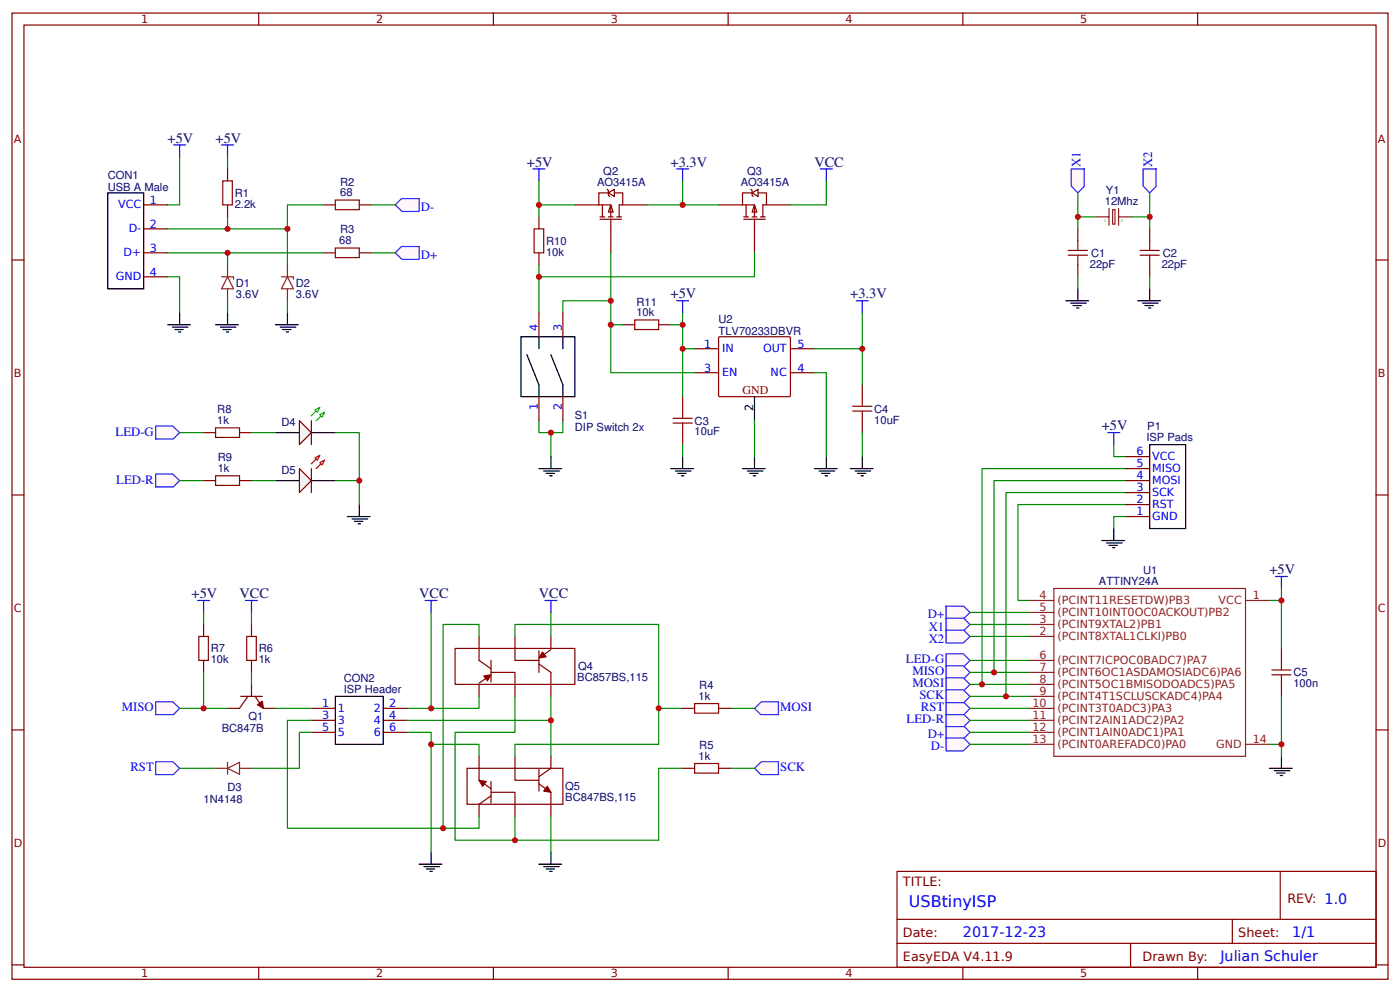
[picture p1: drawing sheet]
<svg xmlns="http://www.w3.org/2000/svg" width="309mm" height="219mm" viewBox="0 0 309 219" stroke-linecap="round" stroke-linejoin="round" font-family="sans-serif">
<g fill="none" stroke="#800" stroke-width=".26">
<path d="M2.6 2.9h304.1v213.2h-304.1zM5.3 5.5h298.7v208h-298.7zM57.1 2.9v2.6M109 2.9v2.6M160.9 2.9v2.6M212.7 2.9v2.6M264.6 2.9v2.6M2.6 57.4h2.7M238.1 50.5v2.7M238.1 58.4v2.7M254 50.5v2.7M254 58.4v2.7"/>
<path d="M304 57.4h2.7M2.6 109.2h2.7M304 109.2h2.7M2.6 161.1h2.7M304 161.1h2.7M198.2 192.3h105.8v21.2h-105.8zM282.8 192.3v10.6M2.6 213h2.7M57.1 213.5v2.6M109 213.5v2.6M160.9 213.5v2.6M198.2 202.9h105.8"/>
<path d="M198.2 208.2h105.8M212.7 213.5v2.6M249.8 208.2v5.3M264.6 213.5v2.6M272.3 202.9v5.3M304 213h2.7"/>
</g>
<g fill="none" stroke="#8d2323" stroke-width=".26">
<path d="M242.1 47.9h2.9M245 46v3.7M245.8 46.3h.5v3.2h-.5zM247.1 47.9h2.9M247.1 46v3.7M227.5 132.5h5.3M227.5 137.8h5.3M227.5 135.2h5.3M232.8 129.9h42.4v37h-42.4zM275.2 132.5h5.3M227.5 156.3h5.3M227.5 159h5.3"/>
<path d="M227.5 153.7h5.3M227.5 151.1h5.3M227.5 148.4h5.3M227.5 145.8h5.3M227.5 140.5h5.3M227.5 161.6h5.3M227.5 164.3h5.3M275.2 164.3h5.3"/>
</g>
<path d="M236 56.3h4.2M236 55.3h4.2M238.1 53.2v2.1M238.1 56.3v2.1M251.9 56.3h4.2M251.9 55.3h4.2M254 53.2v2.1M254 56.3v2.1" fill="none" stroke="#a00000" stroke-width=".26"/>
<path d="M39.7 34.6v10.6h-2.7M37 55.8h13.3v2.6M37 50.5h26.5v7.9M242.1 47.9h-4v2.6M250 47.9h4v2.6M37 61.1h2.7v7.9M50.3 66.4v2.6M63.5 66.4v2.6M238.1 61.1v2.6M254 61.1v2.6M283.1 129.9v2.6h-2.6M280.5 164.3h2.6v2.6" fill="none" stroke="#080" stroke-width=".26"/>
<g fill="none" stroke="#000" stroke-width=".26">
<path d="M37 71.7h5.1M38.1 72.2h3.4M38.6 72.7h1.9M39.4 73.3h.6M39.7 69v2.7M47.6 71.7h5.1M48.7 72.2h3.4M49.2 72.7h1.9M50 73.3h.5M50.3 69v2.7M60.9 71.7h5M61.9 72.2h3.5"/>
<path d="M62.4 72.7h1.9M63.2 73.3h.6M63.5 69v2.7M235.5 66.4h5M236.5 66.9h3.5M237.1 67.4h1.8M237.9 68h.5M238.1 63.7v2.7M251.4 66.4h5M252.4 66.9h3.5M252.9 67.4h1.9M253.7 68h.6"/>
<path d="M254 63.7v2.7M280.5 169.6h5M281.5 170.1h3.5M282 170.6h1.9M282.8 171.2h.6M283.1 166.9v2.7"/>
</g>
<path d="M38.4 32h2.6M39.7 32v2.6M281.8 127.2h2.6M283.1 127.2v2.7" fill="none" stroke="#00f" stroke-width=".26"/>
<g fill="#fefefe" stroke="#800" stroke-width=".26">
<path d="M134.9 45.2l.6 1.6h-1.1z"/>
<path d="M134.4 42.6l1.3-.8v1.6z"/>
</g>
<path d="M127 45.2h5.3M132.3 45.2h2.6v2.7M132.6 48.4h4.7M132.6 47.9h1M133.1 45.2v2.7M134.1 41.8l.3 .2v1.1l.3 .3M134.4 42.6h-2.1v2.6M134.4 47.9h1.1M134.9 48.4v7.4M135.7 42.6h1.9v2.6h-.8v2.7M136.3 47.9h1M137.6 45.2h5.3" fill="none" stroke="#800" stroke-width=".26"/>
<path d="M117.7 37.3h2.7M119.1 37.3v2.6" fill="none" stroke="#00f" stroke-width=".26"/>
<g fill="#fefefe" stroke="#800" stroke-width=".26">
<path d="M166.7 45.2l.5 1.6h-1z"/>
<path d="M166.2 42.6l1.3-.8v1.6z"/>
</g>
<g fill="none" stroke="#800" stroke-width=".26">
<path d="M71.4 45.2h2.7M71.4 55.8h2.7M79.4 45.2h2.6M79.4 55.8h2.6M158.7 45.2h5.3M164 45.2h2.7v2.7M164.3 48.4h4.8M164.3 47.9h1.1M164.8 45.2v2.7M165.9 41.8l.3 .2v1.1l.2 .3M166.2 42.6h-2.2v2.6M166.2 47.9h1"/>
<path d="M166.7 48.4v7.4M167.5 42.6h1.8v2.6h-.8v2.7M168 47.9h1.1M169.3 45.2h5.3M153.5 77h5.2M158.8 74.5l.2-.2 15.5 .1 .1 .2v12.8l-.2 .2-15.5-.1-.2-.2zM174.6 77h5.3M153.5 82.3h5.2M174.6 82.3h5.3M45 137.8v2.7M55.6 137.8v2.7M45 145.8v2.6"/>
<path d="M53.2 153.7h4.7M54.8 153.7l-1.9 2.6h-2.6M55.6 145.8v2.6M55.6 151.1v2.6M56.4 153.7l1.8 2.6h2.7M68.8 156.3h5.3M68.8 159h5.3M84.7 156.3h5.3M84.7 159h5.3M68.8 161.6h5.3M84.7 161.6h5.3"/>
</g>
<g fill="none" stroke="#000" stroke-width=".26">
<path d="M60.9 95.5h5.2M68.8 95.5h5.3M166.7 87.6v5.2M119.1 103.4h5M120.1 104h3.5M120.6 104.5h1.9M121.4 105h.6M121.7 100.8v2.6M164 103.4h5.1M165.1 104h3.4M165.6 104.5h1.9M166.4 105h.6"/>
<path d="M166.7 100.8v2.6M179.9 103.4h5M181 104h3.4M181.5 104.5h1.9M182.3 105h.5M182.6 100.8v2.6M74.1 153.7h10.6v10.6h-10.6z"/>
</g>
<g fill="none" stroke="#080" stroke-width=".26">
<path d="M50.3 34.6v2.7M119.1 39.9v5.3h7.9M150.8 39.9v5.3M182.6 39.9v5.3h-8M50.3 55.8h21.1M50.3 47.9v2.6M71.4 45.2h-7.9v5.3M134.9 55.8v10.6h-10.5v2.6M142.9 45.2h15.8M166.7 55.8v5.3h-47.6v7.9M150.8 69v8h2.7M190.5 69v8h-10.6"/>
<path d="M119.1 92.8v2.7h2.6v5.3M166.7 92.8v8M179.9 82.3h2.7v18.5M248.7 111.4h-23.8v21.1h2.6M248.7 108.7h-26.5v45M248.7 103.4h-31.7v47.7M45 135.2v2.6M55.6 135.2v2.6M55.6 148.4v2.7"/>
</g>
<g fill="none" stroke="#00f" stroke-width=".26">
<path d="M48.9 32h2.7M50.3 32v2.6M149.5 37.3h2.6M150.8 37.3v2.6M181.2 37.3h2.7M182.6 37.3v2.6M149.5 66.4h2.6M150.8 66.4v2.6M189.2 66.4h2.6M190.5 66.4v2.6M244.7 95.5h2.7M246.1 95.5v2.6"/>
<path d="M43.7 132.5h2.6M45 132.5v2.7M54.2 132.5h2.7M55.6 132.5v2.7"/>
</g>
<g fill="none" stroke="#8d2323" stroke-width=".26">
<path d="M50.3 58.4v2.7M63.5 58.4v2.7M48.9 61.1h1.4M50.3 61.1h1.3v.5M50.3 61.1l1.3 2.6h-2.7zM50.3 63.7v2.7M62.2 61.1h1.3M63.5 61.1h1.3v.5M63.5 61.1l1.3 2.6h-2.6zM63.5 63.7v2.7M47.6 169.6h2.7M50.3 168.2v2.7"/>
<path d="M50.3 169.6l2.6-1.4v2.7zM52.9 169.6h2.7"/>
</g>
<path d="M56.9 155.5l1-.7 .3 1.5z" fill="#800" stroke="#800" stroke-width=".26"/>
<path d="M74.1 54.7h5.3v2.2h-5.3zM74.1 44.2h5.3v2.1h-5.3zM43.9 140.5h2.1v5.3h-2.1zM54.5 140.5h2.1v5.3h-2.1z" fill="none" stroke="#a00000" stroke-width=".26"/>
<path d="M66.1 92.8l2.7 2.7-2.7 2.6z" fill="#efefef" stroke="#800" stroke-width=".26"/>
<path d="M70.6 89.9l-1.8 1.9M71.7 91l-1.9 1.8" fill="none" stroke="#0f0" stroke-width=".26"/>
<g fill="#efefef" stroke="#0f0" stroke-width=".26">
<path d="M70.6 91.5l1.1-.5-.5 1z"/>
<path d="M69.6 90.5l1-.6-.5 1.1z"/>
</g>
<path d="M68.8 92.8v5.3" fill="none" stroke="#800" stroke-width=".26"/>
<path d="M60.9 106.1h5.2M68.8 106.1h5.3" fill="none" stroke="#000" stroke-width=".26"/>
<path d="M66.1 103.4l2.7 2.7-2.7 2.6z" fill="#efefef" stroke="#800" stroke-width=".26"/>
<path d="M70.6 100.5l-1.8 1.9M71.7 101.6l-1.9 1.8" fill="none" stroke="#f00" stroke-width=".26"/>
<g fill="#efefef" stroke="#f00" stroke-width=".26">
<path d="M70.6 102.1l1.1-.5-.5 1z"/>
<path d="M69.6 101l1-.5-.5 1.1z"/>
</g>
<g fill="none" stroke="#800" stroke-width=".26">
<path d="M31.7 45.2h5.3M31.7 50.5h5.3M31.7 55.8h5.3M119.1 47.9v2.6M119.1 55.8v2.6M31.7 61.1h5.3M137.6 71.7h2.6M145.5 71.7h2.7M45 95.5h2.6M52.9 95.5h2.7M150.8 87.6v2.6M150.8 95.5v2.6"/>
<path d="M190.5 84.9v2.7M190.5 92.8v2.7M45 106.1h2.6M52.9 106.1h2.7M68.8 103.4v5.3M248.7 106.1h5.3M248.7 114h5.3M248.7 111.4h5.3M248.7 108.7h5.3M248.7 103.4h5.3M248.7 100.8h5.3M100.5 143.1h26.5v8h-26.5z"/>
<path d="M105.8 140.5v5.3l2.7 1.8M105.8 151.1v2.6M107.7 149.5l-1.9 1.3M108.5 148.4h5.3v5.3M108.5 145.8v4.7M113.8 140.5v5.3h5.3M119.1 143.6v4.8M119.1 146.6l2.6 1.8v5.3M121.7 140.5v2.6M121.7 143.4l-1.8 1.3M103.2 169.6h21.2v7.9h-21.2zM105.8 166.9v5.3l2.7 1.9"/>
<path d="M108.5 174.9h5.3v5.3M108.5 175.7l-2.7 1.8v2.7M108.5 172.5v4.7M113.8 166.9v5.3h5.3M119.1 169.8v4.8M119.1 173l2.6 1.9v5.3M121.7 166.9v2.7l-2.6 1.8"/>
</g>
<path d="M118 50.5h2.1v5.3h-2.1zM140.2 70.6h5.3v2.1h-5.3zM47.6 94.4h5.3v2.1h-5.3zM148.7 92.3h4.2M148.7 93.4h4.2M150.8 90.2v2.1M150.8 93.4v2.1M188.4 90.7h4.2M188.4 89.7h4.2M190.5 87.6v2.1M190.5 90.7v2.1M47.6 105h5.3v2.1h-5.3z" fill="none" stroke="#a00000" stroke-width=".26"/>
<g fill="none" stroke="#080" stroke-width=".26">
<path d="M119.1 45.2v2.7M119.1 58.4v2.7M134.9 66.4v15.9h18.6M134.9 71.7h2.7M148.2 71.7h2.6M150.8 77v10.6M190.5 77v7.9M55.6 95.5h5.3M124.4 92.8v2.7h-2.7M150.8 98.1v2.7M190.5 95.5v5.3M246.1 98.1v2.7h2.6"/>
<path d="M55.6 106.1h5.3M248.7 106.1h-29.1v42.3M95.2 135.2v21.1h10.6v-2.6M121.7 135.2v5.3M60.9 156.3h7.9M68.8 159h-5.3v23.8h34.4M90 159h31.7M90 156.3h5.2M105.8 140.5v-2.7h-7.9v45h7.9v-2.6M113.8 153.7v7.9h-13.3v23.8h13.3v-5.2M113.8 140.5v-2.7h31.7v26.5h-31.7v2.6M121.7 153.7v13.2"/>
<path d="M90 161.6h5.2v2.7M105.8 166.9v-2.6h-10.6v23.8M150.8 169.6h-5.3v15.8h-31.7M121.7 180.2v7.9"/>
</g>
<g fill="none" stroke="#000" stroke-width=".26">
<path d="M23.8 42.6h7.9v21.1h-7.9zM254 98.1h7.9v18.6h-7.9zM148.2 103.4h5M149.2 104h3.5M149.8 104.5h1.8M150.5 105h.6M150.8 100.8v2.6M187.9 103.4h5M188.9 104h3.5M189.4 104.5h1.9M190.2 105h.6M190.5 100.8v2.6"/>
<path d="M92.6 190.7h5M93.7 191.3h3.4M94.2 191.8h1.8M95 192.3h.5M95.2 188.1v2.6M119.1 190.7h5M120.1 191.3h3.5M120.6 191.8h1.9M121.4 192.3h.6M121.7 188.1v2.6"/>
</g>
<g fill="#800" stroke="#800" stroke-width=".26">
<path d="M106.9 149.2l1.6-.3-.8 1.4z"/>
<path d="M119.9 143.9l.7 1.1-1.5 .2z"/>
<path d="M105.8 172.2l1.6 .3-.8 1z"/>
<path d="M120.9 173.5l.8 1.4-1.6-.3z"/>
</g>
<path d="M93.9 132.5h2.7M95.2 132.5v2.7M120.4 132.5h2.6M121.7 132.5v2.7" fill="none" stroke="#00f" stroke-width=".26"/>
<g fill="#fff7f8" stroke="#430aff" stroke-width=".26">
<path d="M166.7 156.3l1.5-1.4h3.8v2.8h-3.9z"/>
<path d="M166.7 169.6l1.5-1.5h3.8v2.9h-3.9z"/>
</g>
<path d="M145.5 156.3h5.3" fill="none" stroke="#080" stroke-width=".26"/>
<path d="M34.4 154.9h3.8l1.5 1.4-1.4 1.4h-4z" fill="#fff7f8" stroke="#430aff" stroke-width=".26"/>
<path d="M39.7 156.3h10.6M68.8 161.6h-2.7v8h-10.5" fill="none" stroke="#080" stroke-width=".26"/>
<path d="M34.4 168.1h3.8l1.5 1.5-1.4 1.4h-4z" fill="#fff7f8" stroke="#430aff" stroke-width=".26"/>
<path d="M45 148.4v7.9M161.4 156.3h5.3M39.7 169.6h7.9M161.4 169.6h5.3" fill="none" stroke="#080" stroke-width=".26"/>
<path d="M209 160.2h3.9l1.4 1.4-1.5 1.5h-3.8z" fill="#fff7f8" stroke="#430aff" stroke-width=".26"/>
<path d="M214.3 161.6h13.2" fill="none" stroke="#080" stroke-width=".26"/>
<g fill="#fff7f8" stroke="#430aff" stroke-width=".26">
<path d="M209 162.9h3.9l1.4 1.4-1.5 1.4h-3.8z"/>
<path d="M209 133.8h3.9l1.4 1.4-1.5 1.4h-3.8z"/>
</g>
<path d="M214.3 135.2h13.2M214.3 164.3h13.2" fill="none" stroke="#080" stroke-width=".26"/>
<g fill="#fff7f8" stroke="#430aff" stroke-width=".26">
<path d="M252.5 37.3l2.9-.1v4l-1.4 1.4-1.5-1.5z"/>
<path d="M236.7 37.3l2.8-.1v4l-1.4 1.4-1.4-1.5z"/>
</g>
<path d="M238.1 42.6v5.3M254 42.6v5.3" fill="none" stroke="#080" stroke-width=".26"/>
<g fill="#fff7f8" stroke="#430aff" stroke-width=".26">
<path d="M209 136.4h3.9l1.4 1.4-1.5 1.5h-3.8z"/>
<path d="M209 139.1h3.9l1.4 1.4-1.5 1.4h-3.8z"/>
</g>
<path d="M214.3 137.8h13.2M214.3 140.5h13.2" fill="none" stroke="#080" stroke-width=".26"/>
<g fill="#fff7f8" stroke="#430aff" stroke-width=".26">
<path d="M87.3 55.8l1.4-1.4h4l-.1 2.9h-3.8z"/>
<path d="M87.3 45.2l1.4-1.4h4l-.1 2.9h-3.8z"/>
</g>
<path d="M82 45.2h5.3M82 55.8h5.3" fill="none" stroke="#080" stroke-width=".26"/>
<g fill="#fff7f8" stroke="#430aff" stroke-width=".26">
<path d="M209 157.5h3.8l1.5 1.5-1.4 1.4h-3.9z"/>
<path d="M209 154.9h3.8l1.5 1.4-1.4 1.4h-3.9z"/>
<path d="M209 144.3h3.8l1.5 1.5-1.4 1.3h-3.9z"/>
</g>
<path d="M74.1 95.5h5.3v10.6M74.1 106.1h5.3v5.3M248.7 114h-2.6v2.7M214.3 156.3h13.2M214.3 159h13.2M214.3 145.8h13.2" fill="none" stroke="#080" stroke-width=".26"/>
<path d="M76.7 114h5.1M77.8 114.5h3.4M78.3 115.1h1.9M79.1 115.6h.5M79.4 111.4v2.6M243.4 119.3h5M244.5 119.8h3.4M246.1 116.7v2.6M245 120.4h1.9M245.8 120.9h.5" fill="none" stroke="#000" stroke-width=".26"/>
<g fill="#fff7f8" stroke="#430aff" stroke-width=".26">
<path d="M34.4 104.6h3.8l1.5 1.5-1.4 1.4h-4z"/>
<path d="M34.4 94h3.8l1.5 1.5-1.4 1.4h-4z"/>
</g>
<path d="M39.7 95.5h5.3M39.7 106.1h5.3" fill="none" stroke="#080" stroke-width=".26"/>
<g fill="#fff7f8" stroke="#430aff" stroke-width=".26">
<path d="M209 146.9h3.8l1.5 1.5-1.4 1.4h-3.9z"/>
<path d="M209 149.6h3.8l1.5 1.5-1.4 1.3h-3.9z"/>
<path d="M209 152.2h3.8l1.5 1.5-1.4 1.4h-3.9z"/>
</g>
<path d="M283.1 132.5v10.6M214.3 153.7h13.2M214.3 151.1h13.2M214.3 148.4h13.2M283.1 153.7v10.6" fill="none" stroke="#080" stroke-width=".26"/>
<path d="M49.2 39.9h2.1v5.3h-2.1zM153.5 155.3h5.2v2.1h-5.2zM281 148.9h4.2M281 147.9h4.2M283.1 145.8v2.1M283.1 148.9v2.2M153.5 168.5h5.2v2.1h-5.2z" fill="none" stroke="#a00000" stroke-width=".26"/>
<path d="M50.3 37.3v2.6M50.3 45.2v2.7M119.1 69v5.3M124.4 69v5.3M119.1 87.6v5.2M124.4 87.6v5.2M150.8 156.3h2.7M158.7 156.3h2.7M283.1 143.1v2.7M283.1 151.1v2.6M150.8 169.6h2.7M158.7 169.6h2.7" fill="none" stroke="#800" stroke-width=".26"/>
<path d="M115.1 74.3h11.9v13.3h-11.9zM116.4 78.3l2.7 6.6v2.7M119.1 74.3v2.7M121.7 78.3l2.7 6.6v2.7M124.4 74.3v2.7" fill="none" stroke="#000" stroke-width=".26"/>
<g fill="#c00">
<circle cx="150.8" cy="45.2" r=".66"/>
<circle cx="50.3" cy="55.8" r=".66"/>
<circle cx="63.5" cy="50.5" r=".66"/>
<circle cx="50.3" cy="50.5" r=".66"/>
<circle cx="119.1" cy="45.2" r=".66"/>
<circle cx="119.1" cy="61.1" r=".66"/>
<circle cx="121.7" cy="95.5" r=".66"/>
<circle cx="190.5" cy="77" r=".66"/>
<circle cx="150.8" cy="71.7" r=".66"/>
<circle cx="134.9" cy="66.4" r=".66"/>
<circle cx="134.9" cy="71.7" r=".66"/>
<circle cx="150.8" cy="77" r=".66"/>
<circle cx="121.7" cy="159" r=".66"/>
<circle cx="113.8" cy="185.4" r=".66"/>
<circle cx="95.3" cy="156.3" r=".66"/>
<circle cx="95.3" cy="164.3" r=".66"/>
<circle cx="97.9" cy="182.8" r=".66"/>
<circle cx="145.5" cy="156.3" r=".66"/>
<circle cx="45" cy="156.3" r=".66"/>
<circle cx="254" cy="47.9" r=".66"/>
<circle cx="238.1" cy="47.9" r=".66"/>
<circle cx="79.4" cy="106.1" r=".66"/>
<circle cx="222.3" cy="153.7" r=".66"/>
<circle cx="217" cy="151.1" r=".66"/>
<circle cx="219.6" cy="148.4" r=".66"/>
<circle cx="283.1" cy="132.5" r=".66"/>
<circle cx="283.1" cy="164.3" r=".66"/>
</g>
<text font-size="3.5" fill="#00f" x="200.8" y="200.3">USBtinyISP</text>
<g font-size="3.2" fill="#000080">
<text x="37" y="31.5">+5V</text>
<text x="47.6" y="31.5">+5V</text>
<text x="116.4" y="36.8">+5V</text>
<text x="148.2" y="36.8">+3.3V</text>
<text x="179.9" y="36.8">VCC</text>
<text x="148.2" y="65.9">+5V</text>
<text x="187.9" y="65.9">+3.3V</text>
<text x="243.4" y="95">+5V</text>
<text x="280.5" y="126.7">+5V</text>
<text x="42.3" y="132">+5V</text>
<text x="52.9" y="132">VCC</text>
<text x="92.6" y="132">VCC</text>
<text x="119.1" y="132">VCC</text>
</g>
<g font-size="3.2" fill="#00f">
<text x="212.7" y="206.9">2017-12-23</text>
<text x="285.5" y="206.9">1/1</text>
<text x="269.6" y="212.2">Julian Schuler</text>
</g>
<g font-size="2.8" fill="#00f">
<text x="238.7" y="36.9" transform="rotate(-90 238.7 36.9)">X1</text>
<text x="254.6" y="36.9" transform="rotate(-90 254.6 36.9)">X2</text>
<text x="93" y="46.5">D-</text>
<text x="93" y="57.1">D+</text>
<text x="25.5" y="96.1">LED-G</text>
<text x="25.7" y="106.7">LED-R</text>
<text x="205" y="136.5">D+</text>
<text x="205.2" y="139.2">X1</text>
<text x="205.2" y="141.9">X2</text>
<text x="200.2" y="146.4">LED-G</text>
<text x="201.6" y="149.1">MISO</text>
<text x="201.6" y="151.7">MOSI</text>
<text x="203.1" y="154.4">SCK</text>
<text x="26.9" y="157">MISO</text>
<text x="172.4" y="157">MOSI</text>
<text x="200.3" y="159.6">LED-R</text>
<text x="203.4" y="157">RST</text>
<text x="205" y="163">D+</text>
<text x="205.6" y="165.6">D-</text>
<text x="28.8" y="170.2">RST</text>
<text x="172.4" y="170.2">SCK</text>
</g>
<g font-size="2.8" fill="#800">
<text x="199.5" y="195.5">TITLE:</text>
<text x="284.4" y="199.2">REV: 1.0</text>
<text x="199.5" y="206.9">Date:</text>
<text x="273.6" y="206.9">Sheet:</text>
<text x="199.5" y="212.2">EasyEDA V4.11.9</text>
<text x="252.4" y="212.2">Drawn By:</text>
</g>
<text font-size="2.6" fill="#800" x="164" y="87">GND</text>
<g font-size="2.5" fill="#800">
<text x="31.2" y="5.1">1</text>
<text x="83.1" y="5.1">2</text>
<text x="134.9" y="5.1">3</text>
<text x="186.8" y="5.1">4</text>
<text x="238.7" y="5.1">5</text>
<text x="3" y="31.5">A</text>
<text x="304.4" y="31.5">A</text>
<text x="3" y="83.3">B</text>
<text x="304.4" y="83.3">B</text>
<text x="3" y="135.2">C</text>
<text x="304.4" y="135.2">C</text>
<text x="3" y="187">D</text>
<text x="304.4" y="187">D</text>
<text x="31.2" y="215.7">1</text>
<text x="83.1" y="215.7">2</text>
<text x="134.9" y="215.7">3</text>
<text x="186.8" y="215.7">4</text>
<text x="238.7" y="215.7">5</text>
</g>
<g font-size="2.5" fill="#000080">
<text x="23.8" y="39.6">CON1</text>
<text x="75.2" y="41">R2</text>
<text x="131.9" y="41">AO3415A</text>
<text x="133.3" y="38.6">Q2</text>
<text x="163.7" y="41">AO3415A</text>
<text x="165" y="38.5">Q3</text>
<text x="23.8" y="42.2">USB A Male</text>
<text x="51.9" y="45.8">2.2k</text>
<text x="51.9" y="43.4">R1</text>
<text x="75.2" y="43.4">68</text>
<text x="244.1" y="45.2">12Mhz</text>
<text x="244.3" y="42.8">Y1</text>
<text x="74.9" y="53.9">68</text>
<text x="75.1" y="51.5">R3</text>
<text x="120.6" y="56.4">10k</text>
<text x="120.6" y="54">R10</text>
<text x="240.8" y="59.1">22pF</text>
<text x="241" y="56.7">C1</text>
<text x="256.6" y="59.1">22pF</text>
<text x="256.9" y="56.7">C2</text>
<text x="52.1" y="65.7">3.6V</text>
<text x="52.1" y="63.3">D1</text>
<text x="65.4" y="65.7">3.6V</text>
<text x="65.4" y="63.3">D2</text>
<text x="140.6" y="69.8">10k</text>
<text x="140.6" y="67.4">R11</text>
<text x="158.7" y="71.3">U2</text>
<text x="158.7" y="74">TLV70233DBVR</text>
<text x="48" y="91.3">R8</text>
<text x="48" y="93.6">1k</text>
<text x="62.2" y="94.1">D4</text>
<text x="127" y="95.1">DIP Switch 2x</text>
<text x="127" y="92.5">S1</text>
<text x="153.5" y="93.7">C3</text>
<text x="193.1" y="93.5">10uF</text>
<text x="193.1" y="91.1">C4</text>
<text x="253.5" y="94.9">P1</text>
<text x="48.1" y="101.8">R9</text>
<text x="153.5" y="96.1">10uF</text>
<text x="253.3" y="97.3">ISP Pads</text>
<text x="48.1" y="104.2">1k</text>
<text x="62.2" y="104.7">D5</text>
<text x="242.8" y="129.1">ATTINY24A</text>
<text x="252.6" y="126.7">U1</text>
<text x="46.6" y="144">R7</text>
<text x="57.1" y="144">R6</text>
<text x="46.6" y="146.4">10k</text>
<text x="57.1" y="146.4">1k</text>
<text x="127.7" y="147.9">Q4</text>
<text x="285.8" y="149.3">C5</text>
<text x="75.9" y="152.9">ISP Header</text>
<text x="75.9" y="150.5">CON2</text>
<text x="127.5" y="150.4">BC857BS,115</text>
<text x="154.3" y="154.5">1k</text>
<text x="154.5" y="152.1">R4</text>
<text x="285.8" y="151.6">100n</text>
<text x="49" y="161.5">BC847B</text>
<text x="54.9" y="158.9">Q1</text>
<text x="154.3" y="167.7">1k</text>
<text x="154.5" y="165.3">R5</text>
<text x="45" y="177.2">1N4148</text>
<text x="50.3" y="174.5">D3</text>
<text x="124.9" y="176.8">BC847BS,115</text>
<text x="124.9" y="174.4">Q5</text>
</g>
<g font-size="2.5" fill="#00f">
<text x="26.1" y="46">VCC</text>
<text x="33.1" y="45">1</text>
<text x="28.4" y="51.3">D-</text>
<text x="33.1" y="50.2">2</text>
<text x="27.3" y="56.6">D+</text>
<text x="33.1" y="55.5">3</text>
<text x="25.6" y="61.9">GND</text>
<text x="33.1" y="60.8">4</text>
<text x="118.8" y="73" transform="rotate(-90 118.8 73)">4</text>
<text x="124.1" y="73" transform="rotate(-90 124.1 73)">3</text>
<text x="155.6" y="76.7">1</text>
<text x="159.5" y="77.8">IN</text>
<text x="168.6" y="77.8">OUT</text>
<text x="176.2" y="76.7">5</text>
<text x="155.6" y="82">3</text>
<text x="159.5" y="83.1">EN</text>
<text x="170.3" y="83.1">NC</text>
<text x="176.2" y="82">4</text>
<text x="118.8" y="90.4" transform="rotate(-90 118.8 90.4)">1</text>
<text x="124.1" y="90.4" transform="rotate(-90 124.1 90.4)">2</text>
<text x="251.1" y="100.5">6</text>
<text x="254.5" y="101.6">VCC</text>
<text x="251.1" y="105.8">4</text>
<text x="251.1" y="103.2">5</text>
<text x="254.5" y="106.9">MOSI</text>
<text x="254.5" y="104.2">MISO</text>
<text x="251.1" y="113.7">1</text>
<text x="251.1" y="111.1">2</text>
<text x="251.1" y="108.5">3</text>
<text x="254.5" y="112.2">RST</text>
<text x="254.5" y="109.5">SCK</text>
<text x="254.5" y="114.8">GND</text>
<text x="71.2" y="156.1">1</text>
<text x="71.2" y="158.7">3</text>
<text x="71.2" y="161.4">5</text>
<text x="74.6" y="157.1">1</text>
<text x="74.6" y="159.8">3</text>
<text x="82.6" y="157.1">2</text>
<text x="82.6" y="159.8">4</text>
<text x="86" y="156.1">2</text>
<text x="86" y="158.7">4</text>
<text x="86" y="161.4">6</text>
<text x="74.6" y="162.4">5</text>
<text x="82.6" y="162.4">6</text>
</g>
<text font-size="2.5" x="166.4" y="90.7" transform="rotate(-90 166.4 90.7)">2</text>
<g font-size="2.5" fill="#8d2323">
<text x="229.7" y="137.6">3</text>
<text x="229.7" y="134.9">5</text>
<text x="229.7" y="132.3">4</text>
<text x="233.6" y="136">(PCINT10INT0OC0ACKOUT)PB2</text>
<text x="233.6" y="133.3">(PCINT11RESETDW)PB3</text>
<text x="269.2" y="133.3">VCC</text>
<text x="276.8" y="132.3">1</text>
<text x="229.7" y="140.2">2</text>
<text x="233.6" y="141.3">(PCINT8XTAL1CLKI)PB0</text>
<text x="233.6" y="138.6">(PCINT9XTAL2)PB1</text>
<text x="229.7" y="148.1">7</text>
<text x="229.7" y="145.5">6</text>
<text x="233.6" y="149.2">(PCINT6OC1ASDAMOSIADC6)PA6</text>
<text x="233.6" y="146.6">(PCINT7ICPOC0BADC7)PA7</text>
<text x="229.7" y="153.4">9</text>
<text x="229.7" y="150.8">8</text>
<text x="233.6" y="154.5">(PCINT4T1SCLUSCKADC4)PA4</text>
<text x="233.6" y="151.8">(PCINT5OC1BMISODOADC5)PA5</text>
<text x="228.1" y="156.1">10</text>
<text x="228.1" y="158.7">11</text>
<text x="228.1" y="161.4">12</text>
<text x="233.6" y="157.1">(PCINT3T0ADC3)PA3</text>
<text x="233.6" y="159.8">(PCINT2AIN1ADC2)PA2</text>
<text x="228.1" y="164">13</text>
<text x="233.6" y="162.4">(PCINT1AIN0ADC1)PA1</text>
<text x="233.6" y="165.1">(PCINT0AREFADC0)PA0</text>
<text x="268.7" y="165.1">GND</text>
<text x="276.8" y="164">14</text>
</g>
<g font-size=".8" fill="#238d23">
<text x="243.9" y="48.9">1</text>
<text x="247.6" y="48.9">2</text>
</g>
</svg>
